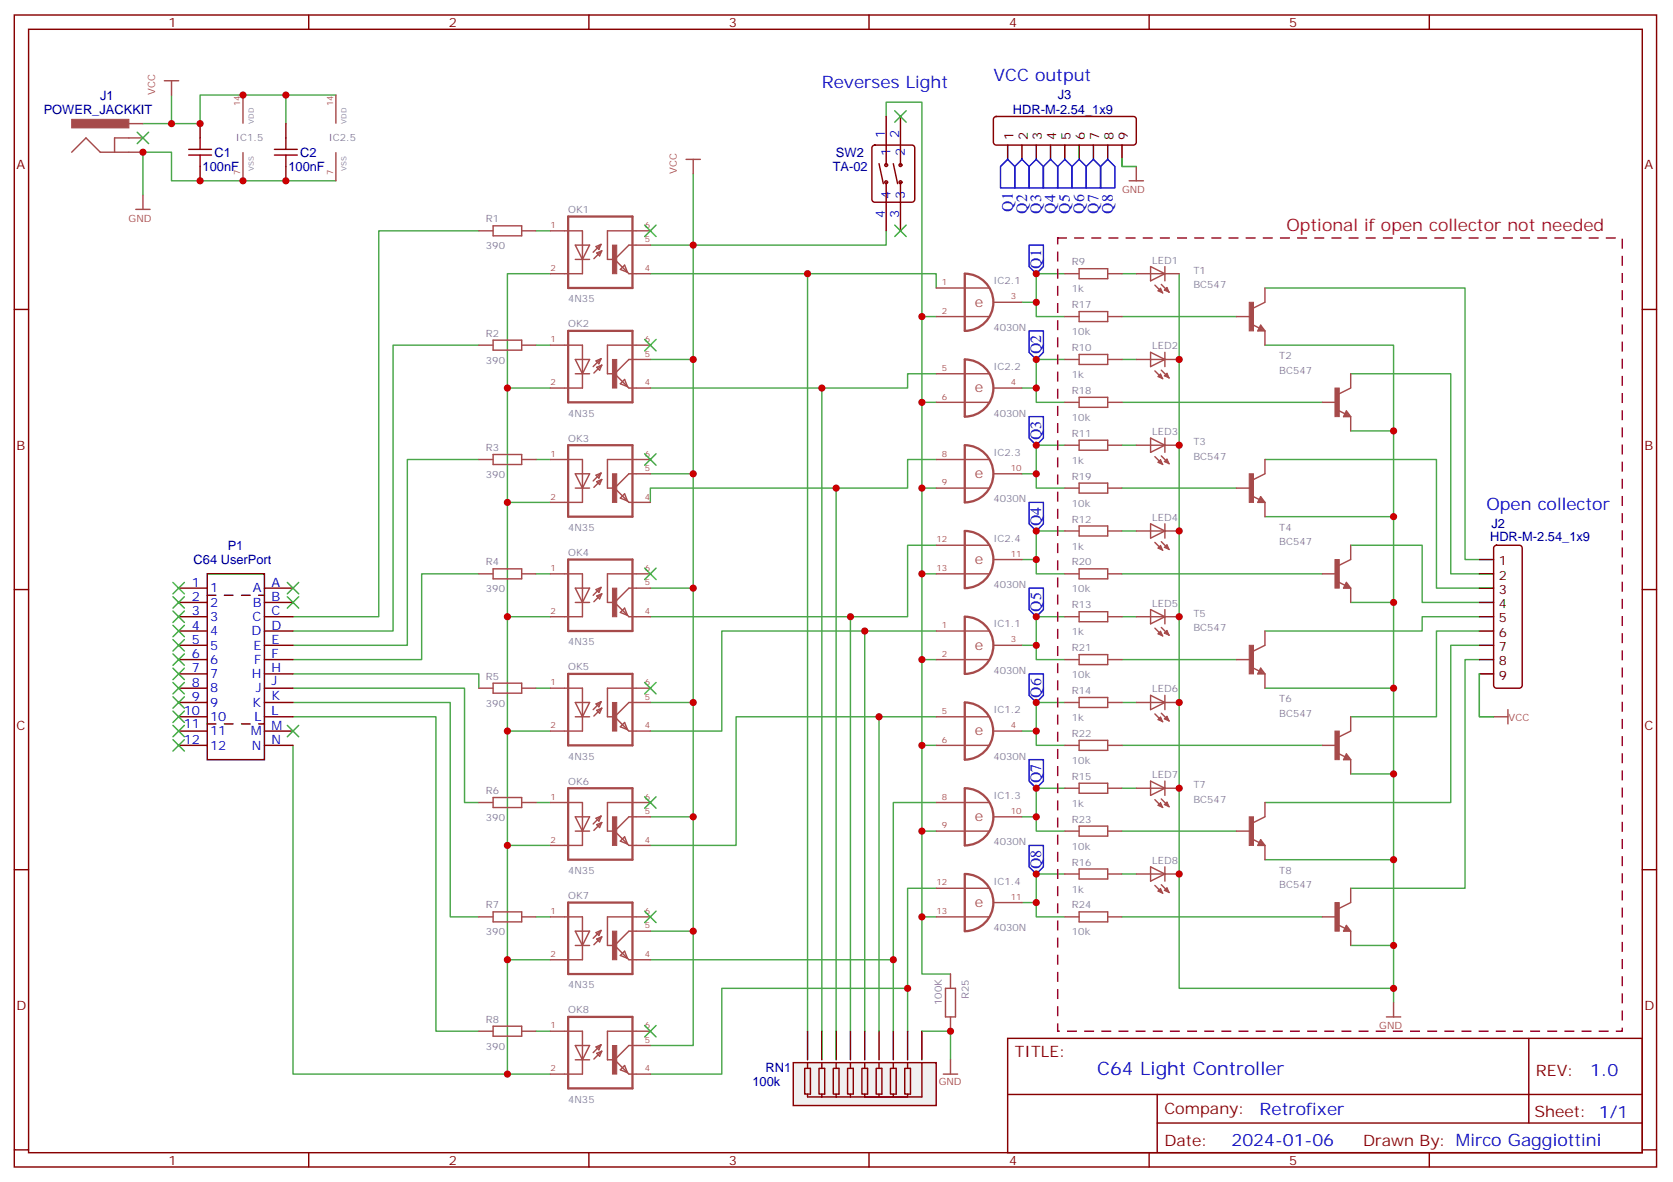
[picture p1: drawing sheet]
<svg xmlns="http://www.w3.org/2000/svg" width="413mm" height="292mm" viewBox="0 0 413 292" stroke-linecap="round" stroke-linejoin="round" font-family="sans-serif">
<g fill="none" stroke="#870000" stroke-width=".35">
<path d="M3.5 3.7h405.4v284.3h-405.4zM7.1 7.2h398.2v277.3h-398.2zM76.2 3.7v3.5M145.3 3.7v3.5M214.5 3.7v3.5M283.6 3.7v3.5M352.8 3.7v3.5M215.4 36l.5-.2h9.2a.71 .71 0 0 1 .7 .7v12.7a.76 .76 0 0 1-.7 .7h-9.2a.76 .76 0 0 1-.7-.7v-12.7zM218.7 28.8v11.9M222.2 28.8v11.9M217 40.4l1 4.9M218.7 45v12"/>
<path d="M220.5 40.4l1 4.9M222.2 45v12M3.5 76.4h3.6M405.3 76.4h3.6M3.5 145.5h3.6M44.1 145.2h7.1M44.1 148.7h7.1M44.1 152.2h7.1M44.1 155.8h7.1M44.1 159.3h7.1M65.3 145.2h7M65.3 148.7h7"/>
<path d="M65.3 152.2h7M65.3 155.8h7M65.3 159.3h7M405.3 145.5h3.6M44.1 162.8h7.1M44.1 166.3h7.1M44.1 169.9h7.1M44.1 173.4h7.1M44.1 176.9h7.1M65.3 162.8h7M65.3 166.3h7M65.3 169.9h7"/>
<path d="M65.3 173.4h7M65.3 176.9h7M44.1 180.4h7.1M44.1 184h7.1M65.3 180.4h7M65.3 184h7M3.5 214.7h3.6M405.3 214.7h3.6M248.7 256.3h156.6v28.2h-156.6zM377.3 256.3v20.9M248.7 270.1h156.5M285.6 277.2h119.6"/>
<path d="M285.6 270.1v14.2M3.5 283.8h3.6M76.2 284.5v3.5M145.3 284.5v3.5M214.5 284.5v3.5M283.6 284.5v3.5M352.8 284.5v3.5M405.3 283.8h3.6"/>
<circle cx="218.7" cy="40.7" r=".35"/>
<circle cx="218.7" cy="45" r=".35"/>
<circle cx="222.3" cy="40.7" r=".35"/>
<circle cx="222.3" cy="45" r=".35"/>
</g>
<g fill="none" stroke="#4aa64a" stroke-width=".35">
<path d="M42.3 23.5v7h-7M70.6 23.5v7M82.9 23.5h-33.5v7h-7.1M218.7 28.8v-3.6h8.8v52.9M82.9 44.6h-40.6v-7h-7v10.6M118.2 57h-24.7v95.2h-21.2M132.3 57h3.5M171.1 42.9v17.6h-10.6M218.7 57v3.5h-47.6v28.2h-10.6M135.8 67.6h-10.6v197.5h10.6M160.5 67.6h70.6v3.5M199.3 67.6v186.9"/>
<path d="M231.1 78.1h-3.6v21.2h3.6M255.8 74.6v3.5h7M262.8 67.6h-7v7h-3.6M276.9 78.1h28.3M276.9 67.6h3.6M291 67.6v176.3h53v-10.5h-10.6M312.2 71.1h49.4v67h3.5M118.2 85.2h-21.2v70.6h-24.7M125.2 95.8h10.6M132.3 85.2h3.5M171.1 88.7v28.2h-10.6M202.8 95.8v158.7"/>
<path d="M227.5 99.3v21.2h3.6M231.1 92.3h-7.1v3.5h-63.5M255.8 95.8v3.5h7M262.8 88.7h-7v7.1h-3.6M276.9 99.3h49.4M276.9 88.7h3.6M312.2 85.2h31.8v21.2M333.4 92.3h24.7v49.3h7M118.2 113.4h-17.7v45.9h-28.2M132.3 113.4h3.5M171.1 116.9v28.3h-10.6M231.1 113.4h-7.1v7.1h-63.5v3.5"/>
<path d="M255.8 116.9v3.6h7M262.8 109.9h-7v7h-3.6M276.9 109.9h3.6M312.2 113.4h42.3v31.8h10.6M333.4 106.4h10.6v42.3M125.2 124h10.6M206.4 120.5v134M227.5 120.5v21.1h3.6M231.1 134.6h-7.1v17.6h-63.5M255.8 138.1v3.5h7M262.8 131.1h-7v7h-3.6M276.9 120.5h28.3"/>
<path d="M276.9 131.1h3.6M312.2 127.5h31.8M333.4 134.6h17.6v14.1h14.1M118.2 141.6h-14.1v21.2h-31.8M125.2 152.2h10.6M132.3 141.6h3.5M171.1 145.2v28.2h-10.6M209.9 152.2v102.3M213.4 155.8v98.7M227.5 141.6v21.2h3.6M231.1 155.8h-52.9v24.6h-17.7M255.8 159.3v3.5h7"/>
<path d="M262.8 152.2h-7v7.1h-3.6M276.9 152.2h3.6M276.9 141.6h49.4M333.4 148.7h10.6v42.3M365.1 152.2h-14.1v3.6h-38.8M365.1 155.8h-10.6v21.1h-21.1M365.1 159.3h-7v38.8h-45.9M72.3 176.9h35.3v77.6h10.6M72.3 173.4h38.8v52.9h7.1M72.3 169.9h42.4v28.2h3.5M72.3 166.3h45.9v3.6M132.3 169.9h3.5"/>
<path d="M171.1 173.4v28.2h-10.6M217 176.9v77.6M227.5 162.8v21.2h3.6M231.1 176.9h-49.4v31.8h-21.2M262.8 173.4h-7v7h-3.6M276.9 162.8h28.3M276.9 173.4h3.6M312.2 169.9h31.8M365.1 162.8h-3.5v56.5h-28.2M72.3 184v81.1h52.9M125.2 180.4h10.6M132.3 198.1h3.5"/>
<path d="M227.5 184v21.1h3.6M231.1 198.1h-10.6v38.8h-60M255.8 180.4v3.6h7M262.8 194.6h-7v7h-3.6M276.9 184h49.4M276.9 194.6h3.6M333.4 191h10.6v42.4M125.2 208.7h10.6M171.1 201.6v28.2h-10.6M227.5 205.1v21.2h3.6M231.1 219.3h-7.1v24.6h-45.8v21.2h-17.7M255.8 201.6v3.5h7"/>
<path d="M262.8 215.7h-7v7.1h-3.6M276.9 205.1h28.3M276.9 215.7h3.6M312.2 212.2h31.8M125.2 236.9h10.6M132.3 226.3h3.5M171.1 229.8v28.3h-10.6M220.5 236.9v17.6M227.5 226.3v14.1h7.1M255.8 222.8v3.5h7M276.9 226.3h49.4M132.3 254.5h3.5"/>
<path d="M224 243.9v10.6M227.5 254.5h7.1v7.1M344 243.9v3.6"/>
</g>
<g fill="none" stroke="#a64a4a" stroke-width=".35">
<path d="M40.6 19.9h3.5M42.3 19.9v3.6M60 23.5v6.9M60 37.7v6.9M82.9 23.5v6.9M82.9 37.7v6.9M169.3 39.3h3.6M171.1 39.3v3.6M33.5 51.7h3.5M35.3 48.2v3.5M118.2 57h3.5M121.7 55.7h7.1v2.5h-7.1z"/>
<path d="M128.8 57h3.5M135.8 57h8v10.6h-8M160.5 57h-10.6v7h1.4M142 64h3.5M142 60.5h3.5l-1.7 3.5zM147.1 60.9l1.2-.6-.5 1.3zM147.3 62.4l1.2-.5-.5 1.2zM148.3 60.3l-1.9 2M148.5 61.9l-1.9 2M154.2 65.4l.7 1.8-1.8-.7zM160.5 60.5h-5.3l-3.5 3.5 3.5 3.6h5.3M231.1 78.1h6.9"/>
<path d="M231.1 71.1h6.9M238.1 78.1h6M238.1 71.1h6M245.3 74.6h6.9M262.8 78.1h3.5M262.8 67.6h3.5M266.3 66.3h7.1v2.5h-7.1zM266.3 76.9h7.1v2.5h-7.1zM273.5 78.1h3.4M273.5 67.6h3.4M280.5 67.6h10.5M284 65.8l3.5 1.8-3.5 1.7z"/>
<path d="M285 70.4l2 1.9M286.6 70.2l2 1.9M287.5 65.8v3.5M305.2 78.1h3.4M312.2 71.1v3.5M312.2 74.6l-2.8 1.4M118.2 85.2h3.5M121.7 84h7.1v2.4h-7.1zM128.8 85.2h3.5M135.8 85.2h8v10.6h-8M142 92.3h3.5M142 88.7h3.5l-1.7 3.6z"/>
<path d="M147.1 89.1l1.2-.6-.5 1.3zM147.3 90.7l1.2-.6-.5 1.3zM148.3 88.5l-1.9 2M148.5 90.1l-1.9 2M154.2 93.7l.7 1.7-1.8-.7zM160.5 85.2h-10.6v7.1h1.4M160.5 88.7h-5.3l-3.5 3.6 3.5 3.5h5.3M231.1 99.3h6.9M231.1 92.3h6.9M238.1 99.3h6M238.1 92.3h6M245.3 95.8h6.9"/>
<path d="M262.8 99.3h3.5M262.8 88.7h3.5M266.3 87.5h7.1v2.5h-7.1zM266.3 98.1h7.1v2.4h-7.1zM273.5 99.3h3.4M273.5 88.7h3.4M280.5 88.7h10.5M284 87l3.5 1.7-3.5 1.8zM285 91.5l2 2M286.6 91.4l2 1.9M287.5 87v3.5M309.1 80.1l1.7 .9"/>
<path d="M311.1 80.3l1.1 1.4h-1.8zM311.1 81l.2 .3h-.5l.3-.7 .8 .9h-1.1M312.2 81.7v3.5M326.3 99.3h3.5M333.4 92.3v3.4M333.4 95.8l-2.8 1.4M118.2 113.4h3.5M121.7 112.2h7.1v2.5h-7.1zM128.8 113.4h3.5M135.8 113.4h8v10.6h-8M142 116.9h3.5l-1.7 3.6zM147.1 117.3l1.2-.5-.5 1.2z"/>
<path d="M147.3 118.9l1.2-.5-.5 1.2zM148.3 116.8l-1.9 1.9M148.5 118.4l-1.9 1.9M160.5 113.4h-10.6v7.1h1.4M160.5 116.9h-5.3l-3.5 3.6 3.5 3.5h5.3M231.1 113.4h6.9M238.1 113.4h6M245.3 116.9h6.9M262.8 109.9h3.5M266.3 108.7h7.1v2.4h-7.1zM266.3 119.2h7.1v2.5h-7.1zM273.5 109.9h3.4"/>
<path d="M280.5 109.9h10.5M284 108.1l3.5 1.8-3.5 1.8zM285 112.7l2 2M286.6 112.5l2 2M287.5 108.1v3.6M312.2 113.4v3.5M312.2 116.9l-2.8 1.5M330.3 101.3l1.7 .8M332.3 101.4l1.1 1.4h-1.8zM332.3 102.1l.2 .4h-.5l.3-.7 .7 .9h-1M333.4 102.9v3.5M142 120.5h3.5"/>
<path d="M154.2 121.9l.7 1.7-1.8-.7zM231.1 120.5h6.9M231.1 134.6h6.9M238.1 120.5h6M238.1 134.6h6M245.3 138.1h6.9M262.8 120.5h3.5M262.8 131.1h3.5M266.3 129.8h7.1v2.5h-7.1zM273.5 120.5h3.4M273.5 131.1h3.4M280.5 131.1h10.5"/>
<path d="M284 129.3l3.5 1.8-3.5 1.7zM285 133.9l2 1.9M286.6 133.7l2 1.9M287.5 129.3v3.5M305.2 120.5h3.4M309.1 122.5l1.7 .8M311.1 122.6l1.1 1.4h-1.8zM311.1 123.3l.2 .3h-.5l.3-.7 .8 .9h-1.1M312.2 124.1v3.4M333.4 134.6v3.5M333.4 138.1l-2.8 1.4M118.2 141.6h3.5"/>
<path d="M121.7 140.4h7.1v2.5h-7.1zM128.8 141.6h3.5M135.8 141.6h8v10.6h-8M142 145.2h3.5l-1.7 3.5zM142 148.7h3.5M147.1 145.5l1.2-.5-.5 1.2zM147.3 147.1l1.2-.5-.5 1.2zM148.3 145l-1.9 1.9M148.5 146.6l-1.9 1.9M154.2 150.1l.7 1.8-1.8-.7zM160.5 141.6h-10.6v7.1h1.4M160.5 145.2h-5.3l-3.5 3.5 3.5 3.5h5.3"/>
<path d="M231.1 141.6h6.9M231.1 155.8h6.9M238.1 141.6h6M238.1 155.8h6M245.3 159.3h6.9M262.8 141.6h3.5M262.8 152.2h3.5M266.3 140.4h7.1v2.5h-7.1zM266.3 151h7.1v2.5h-7.1zM273.5 141.6h3.4M273.5 152.2h3.4M280.5 152.2h10.5"/>
<path d="M284 150.5l3.5 1.7-3.5 1.8zM285 155l2 2M286.6 154.9l2 1.9M287.5 150.5v3.5M312.2 155.8v3.4M312.2 159.3l-2.8 1.4M326.3 141.6h3.5M330.3 143.6l1.7 .9M332.3 143.8l1.1 1.4h-1.8zM332.3 144.5l.2 .3h-.5l.3-.7 .7 .9h-1M333.4 145.2v3.5M118.2 169.9h3.5"/>
<path d="M121.7 168.6h7.1v2.5h-7.1zM128.8 169.9h3.5M135.8 169.9h8v10.5h-8M142 176.9h3.5M142 173.4h3.5l-1.7 3.5zM147.1 173.7l1.2-.5-.5 1.2zM147.3 175.3l1.2-.5-.5 1.2zM148.3 173.2l-1.9 2M148.5 174.8l-1.9 1.9M154.2 178.3l.7 1.8-1.8-.7zM160.5 169.9h-10.6v7h1.4M160.5 173.4h-5.3l-3.5 3.5 3.5 3.5h5.3"/>
<path d="M231.1 162.8h6.9M231.1 176.9h6.9M238.1 162.8h6M238.1 176.9h6M262.8 162.8h3.5M262.8 173.4h3.5M266.3 161.6h7.1v2.4h-7.1zM266.3 172.2h7.1v2.4h-7.1zM273.5 162.8h3.4M273.5 173.4h3.4M280.5 173.4h10.5M284 171.6l3.5 1.8-3.5 1.8z"/>
<path d="M285 176.2l2 2M286.6 176l2 2M287.5 171.6v3.6M305.2 162.8h3.4M309.1 164.8l1.7 .8M311.1 164.9l1.1 1.4h-1.8zM311.1 165.6l.2 .4h-.5l.3-.7 .8 .9h-1.1M312.2 166.4v3.5M333.4 176.9v3.5M118.2 198.1h3.5M121.7 196.8h7.1v2.5h-7.1zM128.8 198.1h3.5"/>
<path d="M135.8 198.1h8v10.6h-8M160.5 198.1h-10.6v7h1.4M231.1 184h6.9M231.1 198.1h6.9M238.1 184h6M238.1 198.1h6M245.3 180.4h6.9M262.8 184h3.5M262.8 194.6h3.5M266.3 182.7h7.1v2.5h-7.1zM266.3 193.3h7.1v2.5h-7.1zM273.5 184h3.4"/>
<path d="M273.5 194.6h3.4M280.5 194.6h10.5M284 192.8l3.5 1.8-3.5 1.7zM285 197.4l2 1.9M286.6 197.2l2 1.9M287.5 192.8v3.5M312.2 198.1v3.5M326.3 184h3.5M330.3 186l1.7 .8M332.3 186.1l1.1 1.4h-1.8zM332.3 186.8l.2 .3h-.5l.3-.7 .7 .9h-1M333.4 187.6v3.4"/>
<path d="M333.4 180.4l-2.8 1.5M142 205.1h3.5M142 201.6h3.5l-1.7 3.5zM147.1 202l1.2-.6-.5 1.3zM147.3 203.6l1.2-.6-.5 1.3zM148.3 201.4l-1.9 2M148.5 203l-1.9 2M154.2 206.6l.7 1.7-1.8-.7zM160.5 201.6h-5.3l-3.5 3.5 3.5 3.6h5.3M231.1 205.1h6.9M231.1 219.3h6.9M238.1 205.1h6"/>
<path d="M238.1 219.3h6M245.3 201.6h6.9M262.8 205.1h3.5M262.8 215.7h3.5M266.3 203.9h7.1v2.5h-7.1zM266.3 214.5h7.1v2.5h-7.1zM273.5 205.1h3.4M273.5 215.7h3.4M280.5 215.7h10.5M284 214l3.5 1.7-3.5 1.8zM285 218.5l2 2M286.6 218.4l2 1.9"/>
<path d="M287.5 214v3.5M305.2 205.1h3.4M309.1 207.1l1.7 .9M311.1 207.3l1.1 1.4h-1.8zM311.1 208l.2 .3h-.5l.3-.7 .8 .9h-1.1M312.2 201.6l-2.8 1.4M312.2 208.7v3.5M333.4 219.3v3.5l-2.8 1.4M118.2 226.3h3.5M121.7 225.1h7.1v2.4h-7.1zM128.8 226.3h3.5M135.8 226.3h8v10.6h-8"/>
<path d="M142 229.8h3.5l-1.7 3.6zM142 233.4h3.5M147.1 230.2l1.2-.5-.5 1.2zM147.3 231.8l1.2-.6-.5 1.3zM148.3 229.7l-1.9 1.9M148.5 231.2l-1.9 2M154.2 234.8l.7 1.7-1.8-.7zM160.5 226.3h-10.6v7.1h1.4M160.5 229.8h-5.3l-3.5 3.6 3.5 3.5h5.3M231.1 226.3h6.9M238.1 226.3h6M245.3 222.8h6.9"/>
<path d="M262.8 226.3h3.5M266.3 225.1h7.1v2.4h-7.1zM273.5 226.3h3.4M326.3 226.3h3.5M330.3 228.3l1.7 .8M332.3 228.4l1.1 1.4h-1.8zM332.3 229.1l.2 .4h-.5l.3-.7 .7 .9h-1M333.4 229.9v3.5M118.2 254.5h3.5M121.7 253.3h7.1v2.5h-7.1zM128.8 254.5h3.5M135.8 254.5h8v10.6h-8"/>
<path d="M142 258.1h3.5l-1.7 3.5zM147.1 258.4l1.2-.5-.5 1.2zM147.3 260l1.2-.5-.5 1.2zM148.3 257.9l-1.9 1.9M148.5 259.5l-1.9 1.9M160.5 258.1h-5.3l-3.5 3.5 3.5 3.5h5.3M160.5 254.5h-10.6v7.1h1.4M233.4 243.9h2.4v7.1h-2.4zM234.6 240.4v3.5M234.6 251.1v3.4M342.2 251h3.5M344 247.5v3.5"/>
<path d="M142 261.6h3.5M154.2 263l.7 1.8-1.8-.7zM232.8 265.1h3.6M234.6 261.6v3.5"/>
</g>
<g fill="#a64a4a" stroke="#a64a4a" stroke-width=".25">
<path d="M329.5 222.8h1.1v7h-1.1z"/>
<path d="M308.3 201.6h1.1v7.1h-1.1z"/>
<path d="M329.5 180.4h1.1v7.1h-1.1z"/>
<path d="M308.3 159.3h1.1v7h-1.1z"/>
<path d="M329.5 138.1h1.1v7.1h-1.1z"/>
<path d="M308.3 116.9h1.1v7.1h-1.1z"/>
<path d="M329.5 95.8h1.1v7h-1.1z"/>
<path d="M308.3 74.6h1.1v7.1h-1.1z"/>
<path d="M151.2 258.1h1v7h-1z"/>
<path d="M151.2 229.8h1v7.1h-1z"/>
<path d="M151.2 201.6h1v7.1h-1z"/>
<path d="M151.2 173.4h1v7h-1z"/>
<path d="M151.2 145.2h1v7h-1z"/>
<path d="M151.2 116.9h1v7.1h-1z"/>
<path d="M151.2 88.7h1v7.1h-1z"/>
<path d="M151.2 60.5h1v7.1h-1z"/>
<path d="M286.5 219.3l.5 1.2-1.2-.5z"/>
<path d="M287.3 219.8l.7-.7 .6 1.2z"/>
<path d="M285.8 198.8l.7-.7 .5 1.2z"/>
<path d="M287.3 198.6l.7-.7 .6 1.2z"/>
<path d="M286.5 176.9l.5 1.3-1.2-.6z"/>
<path d="M287.3 177.4l.7-.7 .6 1.3z"/>
<path d="M286.5 155.8l.5 1.2-1.2-.5z"/>
<path d="M287.3 156.3l.7-.7 .6 1.2z"/>
<path d="M285.8 135.3l.7-.7 .5 1.2z"/>
<path d="M287.3 135.1l.7-.7 .6 1.2z"/>
<path d="M286.5 113.4l.5 1.3-1.2-.6z"/>
<path d="M287.3 113.9l.7-.7 .6 1.3z"/>
<path d="M286.5 92.3l.5 1.2-1.2-.5z"/>
<path d="M287.3 92.8l.7-.7 .6 1.2z"/>
<path d="M285.8 71.8l.7-.7 .5 1.2z"/>
<path d="M287.3 71.6l.7-.7 .6 1.2z"/>
</g>
<g fill="none" stroke="#a64a4a" stroke-width=".56">
<path d="M140.2 53.4h15.9v17.7h-15.9zM238.1 67.6a7.1 7.1 0 0 1 7.1 7 7.1 7.1 0 0 1-7.1 7.1zM140.2 81.7h15.9v17.6h-15.9zM238.1 88.7a7.1 7.1 0 0 1 7.1 7.1 7.1 7.1 0 0 1-7.1 7zM140.2 109.9h15.9v17.6h-15.9zM238.1 109.9a7.1 7.1 0 0 1 7.1 7 7.1 7.1 0 0 1-7.1 7.1zM140.2 138.1h15.9v17.7h-15.9zM238.1 131.1a7.1 7.1 0 0 1 7.1 7 7.1 7.1 0 0 1-7.1 7.1zM238.1 152.2a7.1 7.1 0 0 1 7.1 7.1 7.1 7.1 0 0 1-7.1 7zM140.2 166.3h15.9v17.7h-15.9zM238.1 173.4a7.1 7.1 0 0 1 7 7 7.1 7.1 0 0 1-7 7.1zM140.2 194.6h15.9v17.6h-15.9z"/>
<path d="M238.1 194.6a7.1 7.1 0 0 1 7.1 7 7.1 7.1 0 0 1-7.1 7.1zM238.1 215.7a7.1 7.1 0 0 1 7.1 7.1 7.1 7.1 0 0 1-7.1 7zM140.2 222.8h15.9v17.6h-15.9zM140.2 251h15.9v17.6h-15.9z"/>
</g>
<path d="M51.2 141.6h14.1v45.9h-14.1z" fill="none" stroke="#000" stroke-width=".35"/>
<path d="M51.2 146.9h14.1M51.2 178.7h14.1" fill="none" stroke="#000" stroke-width=".35" stroke-dasharray="2.1 2.1"/>
<g fill="none" stroke="#3c3" stroke-width=".35">
<path d="M220.8 27.3l2.9 2.9M223.7 27.3l-2.9 2.9M159.1 55.6l2.8 2.8M161.9 55.6l-2.8 2.8M220.8 55.6l2.9 2.8M223.7 55.6l-2.9 2.8M159.1 83.8l2.8 2.8M161.9 83.8l-2.8 2.8M159.1 112l2.8 2.8M161.9 112l-2.8 2.8M42.7 143.8l2.8 2.8M42.7 147.3l2.8 2.8"/>
<path d="M42.7 150.8l2.8 2.8M42.7 154.3l2.8 2.9M42.7 157.9l2.8 2.8M45.5 143.8l-2.8 2.8M45.5 147.3l-2.8 2.8M45.5 150.8l-2.8 2.8M45.5 154.3l-2.8 2.9M45.5 157.9l-2.8 2.8M70.9 147.3l2.8 2.8M70.9 143.8l2.8 2.8M73.7 143.8l-2.8 2.8M73.7 147.3l-2.8 2.8"/>
<path d="M159.1 140.2l2.8 2.9M161.9 140.2l-2.8 2.9M42.7 161.4l2.8 2.8M42.7 164.9l2.8 2.8M42.7 168.5l2.8 2.8M42.7 172l2.8 2.8M42.7 175.5l2.8 2.8M42.7 179l2.8 2.9M45.5 161.4l-2.8 2.8M45.5 164.9l-2.8 2.8M45.5 168.5l-2.8 2.8M45.5 172l-2.8 2.8"/>
<path d="M45.5 175.5l-2.8 2.8M45.5 179l-2.8 2.9M70.9 179l2.8 2.9M73.7 179l-2.8 2.9M159.1 168.5l2.8 2.8M161.9 168.5l-2.8 2.8M42.7 182.6l2.8 2.8M45.5 182.6l-2.8 2.8M159.1 196.7l2.8 2.8M161.9 196.7l-2.8 2.8M159.1 224.9l2.8 2.8M161.9 224.9l-2.8 2.8"/>
<path d="M159.1 253.1l2.8 2.8M161.9 253.1l-2.8 2.8"/>
</g>
<path d="M195.8 262.3h35.3v10.6h-35.3z" fill="#f0f0f0" stroke="#870000" stroke-width=".35"/>
<g fill="none" stroke="#000" stroke-width=".35">
<path d="M248.7 35.8v3.5M252.2 35.8v3.5M255.8 35.8v3.5M259.3 35.8v3.5M262.8 35.8v3.5M266.3 35.8v3.5M269.9 35.8v3.5M273.4 35.8v3.5M276.9 35.8v3.5M365.1 138.1h3.6M365.1 141.6h3.6M365.1 145.2h3.6"/>
<path d="M365.1 148.7h3.6M365.1 152.2h3.6M365.1 155.8h3.6M365.1 159.3h3.6M365.1 162.8h3.6M365.1 166.3h3.6M199.3 254.5v7.1M202.8 254.5v7.1M206.4 254.5v7.1M209.9 254.5v7.1M213.4 254.5v7.1M217 254.5v7.1"/>
<path d="M220.5 254.5v7.1M224 254.5v7.1M227.5 254.5v7.1"/>
</g>
<g fill="none" stroke="#870000" stroke-width=".35">
<path d="M49.4 30.5v3.5M70.6 30.5v3.5M245.4 29l.5-.2h33.9a.71 .71 0 0 1 .7 .7v5.6a.76 .76 0 0 1-.7 .7h-33.9a.76 .76 0 0 1-.7-.7v-5.6zM49.4 41.1v3.5M70.6 41.1v3.5M368.9 134.8l.5-.2h5.6a.71 .71 0 0 1 .7 .7v33.9a.76 .76 0 0 1-.7 .7h-5.6a.76 .76 0 0 1-.7-.7v-33.9zM198.6 263.7h1.4v6.4h-1.4zM199.3 262.3v1.4M202.1 263.7h1.5v6.4h-1.5zM202.8 262.3v1.4M202.8 270.1v.7M205.7 263.7h1.4v6.4h-1.4z"/>
<path d="M206.4 262.3v1.4M206.4 270.1v.7M209.2 263.7h1.4v6.4h-1.4zM209.9 262.3v1.4M209.9 270.1v.7M212.7 263.7h1.4v6.4h-1.4zM213.4 262.3v1.4M213.4 270.1v.7M216.3 263.7h1.4v6.4h-1.4zM217 262.3v1.4M217 270.1v.7M219.8 263.7h1.4v6.4h-1.4z"/>
<path d="M220.5 262.3v1.4M220.5 270.1v.7M223.3 263.7h1.4v6.4h-1.4zM224 262.3v1.4M224 270.1v.7M227.5 262.3v8.5h-28.2v-.7"/>
</g>
<path d="M46.6 38.3h5.6M46.6 36.9h5.6M49.4 34v2.9M49.4 38.3v2.8M67.7 38.3h5.7M67.7 36.9h5.7M70.6 34v2.9M70.6 38.3v2.8" fill="none" stroke="#a10000" stroke-width=".35"/>
<path d="M17.7 37.6l3.5-3.6 3.6 3.6h10.5M31.8 30.5h3.5M35.3 34h-7v3.6M278.7 44.6h3.5M280.5 41.1v3.5M368.7 176.9h3.5M372.2 175.2v3.5" fill="none" stroke="#a64a4a" stroke-width=".35"/>
<path d="M17.7 29.5h14.1v2.1h-14.1z" fill="#a64a4a" stroke="#a64a4a" stroke-width=".25"/>
<path d="M33.9 32.6l2.8 2.9M36.7 32.6l-2.8 2.9" fill="none" stroke="#3c3" stroke-width=".35"/>
<path d="M276.9 39.3v1.8h3.6M365.1 166.3v10.6h3.6" fill="none" stroke="#008700" stroke-width=".35"/>
<g fill="none" stroke="#00f" stroke-width=".35">
<path d="M248.7 39.3l1.8 1.8v5.3h-3.6v-5.3zM252.2 39.3l1.8 1.8v5.3h-3.5v-5.3zM255.8 39.3l1.7 1.8v5.3h-3.5v-5.3zM259.3 39.3l1.8 1.8v5.3h-3.6v-5.3zM262.8 39.3l1.8 1.8v5.3h-3.5v-5.3zM266.3 39.3l1.8 1.8v5.3h-3.5v-5.3zM269.9 39.3l1.7 1.8v5.3h-3.5v-5.3zM271.6 41.1l1.8-1.8 1.8 1.8v5.3h-3.6zM254 60.5h3.5v5.3l-1.7 1.8-1.8-1.8zM254 81.7h3.5v5.3l-1.7 1.7-1.8-1.7zM254 102.8h3.5v5.3l-1.7 1.8-1.8-1.8zM254 124h3.5v5.3l-1.7 1.8-1.8-1.8z"/>
<path d="M254 145.2h3.5v5.3l-1.7 1.7-1.8-1.7zM254 166.3h3.5v5.3l-1.7 1.8-1.8-1.8zM254 187.5h3.5v5.3l-1.7 1.8-1.8-1.8zM254 208.7h3.5v5.3l-1.7 1.7-1.8-1.7z"/>
</g>
<path d="M261.1 58.7h139.3v195.8h-139.3z" fill="none" stroke="#903" stroke-width=".35" stroke-dasharray="2.1 2.1"/>
<g fill="#c00">
<circle cx="125.2" cy="265.1" r=".88"/>
<circle cx="125.2" cy="236.9" r=".88"/>
<circle cx="125.2" cy="208.7" r=".88"/>
<circle cx="125.2" cy="180.4" r=".88"/>
<circle cx="125.2" cy="152.2" r=".88"/>
<circle cx="125.2" cy="124" r=".88"/>
<circle cx="125.2" cy="95.8" r=".88"/>
<circle cx="255.8" cy="222.8" r=".88"/>
<circle cx="255.8" cy="201.6" r=".88"/>
<circle cx="255.8" cy="180.4" r=".88"/>
<circle cx="255.8" cy="159.3" r=".88"/>
<circle cx="255.8" cy="138.1" r=".88"/>
<circle cx="255.8" cy="116.9" r=".88"/>
<circle cx="255.8" cy="95.8" r=".88"/>
<circle cx="255.8" cy="74.6" r=".88"/>
<circle cx="227.5" cy="226.3" r=".88"/>
<circle cx="227.5" cy="205.1" r=".88"/>
<circle cx="227.5" cy="184" r=".88"/>
<circle cx="227.5" cy="162.8" r=".88"/>
<circle cx="227.5" cy="141.6" r=".88"/>
<circle cx="227.5" cy="120.5" r=".88"/>
<circle cx="227.5" cy="99.3" r=".88"/>
<circle cx="227.5" cy="78.1" r=".88"/>
<circle cx="220.5" cy="236.9" r=".88"/>
<circle cx="224" cy="243.9" r=".88"/>
<circle cx="217" cy="176.9" r=".88"/>
<circle cx="213.4" cy="155.8" r=".88"/>
<circle cx="209.9" cy="152.2" r=".88"/>
<circle cx="206.4" cy="120.5" r=".88"/>
<circle cx="202.8" cy="95.8" r=".88"/>
<circle cx="199.3" cy="67.6" r=".88"/>
<circle cx="70.6" cy="23.5" r=".88"/>
<circle cx="60" cy="23.5" r=".88"/>
<circle cx="42.3" cy="30.5" r=".88"/>
<circle cx="171.1" cy="229.8" r=".88"/>
<circle cx="171.1" cy="201.6" r=".88"/>
<circle cx="171.1" cy="173.4" r=".88"/>
<circle cx="171.1" cy="145.2" r=".88"/>
<circle cx="171.1" cy="116.9" r=".88"/>
<circle cx="171.1" cy="88.7" r=".88"/>
<circle cx="171.1" cy="60.5" r=".88"/>
<circle cx="60" cy="44.6" r=".88"/>
<circle cx="344" cy="127.5" r=".88"/>
<circle cx="344" cy="106.4" r=".88"/>
<circle cx="344" cy="169.9" r=".88"/>
<circle cx="344" cy="148.7" r=".88"/>
<circle cx="344" cy="191" r=".88"/>
<circle cx="344" cy="212.2" r=".88"/>
<circle cx="344" cy="233.4" r=".88"/>
<circle cx="344" cy="243.9" r=".88"/>
<circle cx="291" cy="215.7" r=".88"/>
<circle cx="291" cy="194.6" r=".88"/>
<circle cx="291" cy="173.4" r=".88"/>
<circle cx="291" cy="152.2" r=".88"/>
<circle cx="291" cy="131.1" r=".88"/>
<circle cx="291" cy="109.9" r=".88"/>
<circle cx="291" cy="88.7" r=".88"/>
<circle cx="234.6" cy="254.5" r=".88"/>
<circle cx="49.4" cy="44.6" r=".88"/>
<circle cx="49.4" cy="30.5" r=".88"/>
<circle cx="70.6" cy="44.6" r=".88"/>
<circle cx="35.3" cy="37.6" r=".88"/>
<circle cx="255.8" cy="67.6" r=".88"/>
<circle cx="255.8" cy="88.7" r=".88"/>
<circle cx="255.8" cy="109.9" r=".88"/>
<circle cx="255.8" cy="131.1" r=".88"/>
<circle cx="255.8" cy="152.2" r=".88"/>
<circle cx="255.8" cy="173.4" r=".88"/>
<circle cx="255.8" cy="194.6" r=".88"/>
<circle cx="255.8" cy="215.7" r=".88"/>
</g>
<text font-size="4.6" fill="#00f" x="270.8" y="265.3">C64 Light Controller</text>
<g font-size="4.2" fill="#00f">
<text x="202.8" y="21.7">Reverses Light</text>
<text x="245.2" y="19.9">VCC output</text>
<text x="366.9" y="125.8">Open collector</text>
<text x="392.5" y="265.6">1.0</text>
<text x="310.9" y="275.1">Retrofixer</text>
<text x="304" y="282.9">2024-01-06</text>
</g>
<text font-size="4.2" fill="#903" x="317.5" y="57">Optional if open collector not needed</text>
<g font-size="3.9" fill="#00f">
<text x="250" y="52.2" transform="rotate(-90 250 52.2)">Q1</text>
<text x="253.5" y="52.8" transform="rotate(-90 253.5 52.8)">Q2</text>
<text x="257" y="52.8" transform="rotate(-90 257 52.8)">Q3</text>
<text x="260.5" y="52.8" transform="rotate(-90 260.5 52.8)">Q4</text>
<text x="264.1" y="52.8" transform="rotate(-90 264.1 52.8)">Q5</text>
<text x="267.6" y="52.8" transform="rotate(-90 267.6 52.8)">Q6</text>
<text x="271.1" y="52.8" transform="rotate(-90 271.1 52.8)">Q7</text>
<text x="274.7" y="52.8" transform="rotate(-90 274.7 52.8)">Q8</text>
<text x="257" y="66.3" transform="rotate(-90 257 66.3)">Q1</text>
<text x="257" y="87.5" transform="rotate(-90 257 87.5)">Q2</text>
<text x="257" y="108.7" transform="rotate(-90 257 108.7)">Q3</text>
<text x="257" y="129.8" transform="rotate(-90 257 129.8)">Q4</text>
<text x="257" y="151" transform="rotate(-90 257 151)">Q5</text>
<text x="257" y="172.2" transform="rotate(-90 257 172.2)">Q6</text>
<text x="257" y="193.3" transform="rotate(-90 257 193.3)">Q7</text>
<text x="257" y="214.5" transform="rotate(-90 257 214.5)">Q8</text>
</g>
<g font-size="3.9" fill="#800">
<text x="250.5" y="260.9">TITLE:</text>
<text x="379.1" y="265.6">REV:</text>
<text x="287.4" y="275.1">Company:</text>
<text x="378.7" y="275.7">Sheet: 1/1</text>
<text x="287.4" y="282.8">Date:</text>
<text x="336.4" y="282.8">Drawn By: Mirco Gaggiottini</text>
</g>
<g font-size="3.5" fill="#a54b4b">
<text x="240.6" y="75.7">e</text>
<text x="240.6" y="96.8">e</text>
<text x="240.6" y="118">e</text>
<text x="240.6" y="139.2">e</text>
<text x="240.6" y="160.3">e</text>
<text x="240.6" y="181.5">e</text>
<text x="240.6" y="202.7">e</text>
<text x="240.6" y="223.8">e</text>
</g>
<g font-size="3.2" fill="#800">
<text x="41.6" y="6.7">1</text>
<text x="110.8" y="6.7">2</text>
<text x="179.9" y="6.7">3</text>
<text x="249.1" y="6.7">4</text>
<text x="318.2" y="6.7">5</text>
<text x="4.1" y="41.8">A</text>
<text x="405.9" y="41.8">A</text>
<text x="4.1" y="110.9">B</text>
<text x="405.9" y="110.9">B</text>
<text x="4.1" y="180.1">C</text>
<text x="405.9" y="180.1">C</text>
<text x="4.1" y="249.2">D</text>
<text x="405.9" y="249.2">D</text>
<text x="41.6" y="287.5">1</text>
<text x="110.8" y="287.5">2</text>
<text x="179.9" y="287.5">3</text>
<text x="249.1" y="287.5">4</text>
<text x="318.2" y="287.5">5</text>
</g>
<g font-size="3.2" fill="#000080">
<text x="10.8" y="28.2">POWER_JACKKIT</text>
<text x="24.7" y="24.6">J1</text>
<text x="250" y="28.1">HDR-M-2.54_1x9</text>
<text x="261.1" y="24.5">J3</text>
<text x="52.9" y="38.7">C1</text>
<text x="74.1" y="38.7">C2</text>
<text x="206.3" y="38.7">SW2</text>
<text x="50" y="42.3">100nF</text>
<text x="71.2" y="42.3">100nF</text>
<text x="205.5" y="42.3">TA-02</text>
<text x="368.1" y="130.4">J2</text>
<text x="56.2" y="135.8">P1</text>
<text x="367.8" y="133.5">HDR-M-2.54_1x9</text>
<text x="47.8" y="139.3">C64 UserPort</text>
<text x="185.7" y="268.1">100k</text>
<text x="189" y="264.5">RN1</text>
</g>
<g font-size="3.2" fill="#00f">
<text x="218.4" y="34" transform="rotate(-90 218.4 34)">1</text>
<text x="221.9" y="34" transform="rotate(-90 221.9 34)">2</text>
<text x="219.8" y="38.5" transform="rotate(-90 219.8 38.5)">1</text>
<text x="223.3" y="38.5" transform="rotate(-90 223.3 38.5)">2</text>
<text x="218.4" y="53.7" transform="rotate(-90 218.4 53.7)">4</text>
<text x="219.8" y="49.2" transform="rotate(-90 219.8 49.2)">4</text>
<text x="221.9" y="53.7" transform="rotate(-90 221.9 53.7)">3</text>
<text x="223.3" y="49.2" transform="rotate(-90 223.3 49.2)">3</text>
<text x="47.4" y="144.8">1</text>
<text x="47.4" y="148.3">2</text>
<text x="51.9" y="146.2">1</text>
<text x="51.9" y="149.8">2</text>
<text x="62.4" y="149.8">B</text>
<text x="62.4" y="146.2">A</text>
<text x="67" y="148.3">B</text>
<text x="67" y="144.8">A</text>
<text x="47.4" y="151.9">3</text>
<text x="47.4" y="155.4">4</text>
<text x="51.9" y="153.3">3</text>
<text x="62.3" y="153.3">C</text>
<text x="67" y="155.4">D</text>
<text x="67" y="151.9">C</text>
<text x="47.4" y="158.9">5</text>
<text x="51.9" y="156.8">4</text>
<text x="51.9" y="160.3">5</text>
<text x="62.1" y="156.8">D</text>
<text x="62.6" y="160.3">E</text>
<text x="67" y="158.9">E</text>
<text x="47.4" y="162.5">6</text>
<text x="47.4" y="166">7</text>
<text x="51.9" y="163.9">6</text>
<text x="51.9" y="167.4">7</text>
<text x="62.2" y="167.4">H</text>
<text x="62.7" y="163.9">F</text>
<text x="67" y="166">H</text>
<text x="67" y="162.5">F</text>
<text x="47.4" y="169.5">8</text>
<text x="47.4" y="173">9</text>
<text x="51.9" y="170.9">8</text>
<text x="63.1" y="170.9">J</text>
<text x="67" y="172.7">K</text>
<text x="67" y="169.2">J</text>
<text x="45.4" y="176.6">10</text>
<text x="45.4" y="179.7">11</text>
<text x="51.9" y="174.4">9</text>
<text x="51.9" y="178">10</text>
<text x="62.4" y="174.4">K</text>
<text x="62.8" y="178">L</text>
<text x="67" y="176.6">L</text>
<text x="45.4" y="183.6">12</text>
<text x="51.9" y="181.5">11</text>
<text x="51.9" y="185">12</text>
<text x="61.9" y="181.5">M</text>
<text x="62.2" y="185">N</text>
<text x="67" y="183.6">N</text>
<text x="67" y="180.1">M</text>
</g>
<g font-size="3.2">
<text x="250.1" y="34.5" transform="rotate(-90 250.1 34.5)">1</text>
<text x="253.6" y="34.5" transform="rotate(-90 253.6 34.5)">2</text>
<text x="257.2" y="34.5" transform="rotate(-90 257.2 34.5)">3</text>
<text x="260.7" y="34.5" transform="rotate(-90 260.7 34.5)">4</text>
<text x="264.2" y="34.5" transform="rotate(-90 264.2 34.5)">5</text>
<text x="267.8" y="34.5" transform="rotate(-90 267.8 34.5)">6</text>
<text x="271.3" y="34.5" transform="rotate(-90 271.3 34.5)">7</text>
<text x="274.8" y="34.5" transform="rotate(-90 274.8 34.5)">8</text>
<text x="278.3" y="34.5" transform="rotate(-90 278.3 34.5)">9</text>
<text x="370" y="139.5">1</text>
<text x="370" y="143.1">2</text>
<text x="370" y="146.6">3</text>
<text x="370" y="150.1">4</text>
<text x="370" y="153.6">5</text>
<text x="370" y="157.2">6</text>
<text x="370" y="160.7">7</text>
<text x="370" y="164.2">8</text>
<text x="370" y="167.7">9</text>
</g>
<g font-size="2.5" fill="#a54b4b">
<text x="38.3" y="23.5" transform="rotate(-90 38.3 23.5)">VCC</text>
<text x="167.1" y="42.9" transform="rotate(-90 167.1 42.9)">VCC</text>
<text x="276.9" y="47.7">GND</text>
<text x="31.7" y="54.7">GND</text>
<text x="372.4" y="177.9">VCC</text>
<text x="340.4" y="254">GND</text>
<text x="231.7" y="267.9">GND</text>
</g>
<g font-size="2.5" fill="#838383">
<text x="58.2" y="34.9">IC1.5</text>
<text x="81.1" y="34.9">IC2.5</text>
<text x="140.2" y="52.6">OK1</text>
<text x="119.9" y="54.9">R1</text>
<text x="119.9" y="61.6">390</text>
<text x="264.6" y="65.5">R9</text>
<text x="284.4" y="65.1">LED1</text>
<text x="245.2" y="70.2">IC2.1</text>
<text x="294.6" y="71.1">BC547</text>
<text x="294.6" y="67.6">T1</text>
<text x="140.2" y="74.6">4N35</text>
<text x="264.6" y="76.1">R17</text>
<text x="264.6" y="72.1">1k</text>
<text x="119.9" y="83.1">R2</text>
<text x="140.2" y="80.8">OK2</text>
<text x="245.2" y="81.7">4030N</text>
<text x="264.6" y="82.7">10k</text>
<text x="119.9" y="89.8">390</text>
<text x="264.6" y="86.6">R10</text>
<text x="284.4" y="86.3">LED2</text>
<text x="315.7" y="88.7">T2</text>
<text x="245.2" y="91.4">IC2.2</text>
<text x="264.6" y="93.3">1k</text>
<text x="315.7" y="92.3">BC547</text>
<text x="264.6" y="97.2">R18</text>
<text x="140.2" y="102.8">4N35</text>
<text x="245.2" y="102.8">4030N</text>
<text x="264.6" y="103.9">10k</text>
<text x="264.6" y="107.8">R11</text>
<text x="284.4" y="107.4">LED3</text>
<text x="119.9" y="111.3">R3</text>
<text x="140.2" y="109">OK3</text>
<text x="245.2" y="112.5">IC2.3</text>
<text x="294.6" y="113.4">BC547</text>
<text x="294.6" y="109.9">T3</text>
<text x="119.9" y="118">390</text>
<text x="264.6" y="118.4">R19</text>
<text x="264.6" y="114.5">1k</text>
<text x="245.2" y="124">4030N</text>
<text x="264.6" y="125.1">10k</text>
<text x="140.2" y="131.1">4N35</text>
<text x="264.6" y="129">R12</text>
<text x="284.4" y="128.6">LED4</text>
<text x="315.7" y="131.1">T4</text>
<text x="140.2" y="137.2">OK4</text>
<text x="245.2" y="133.7">IC2.4</text>
<text x="264.6" y="135.6">1k</text>
<text x="315.7" y="134.6">BC547</text>
<text x="119.9" y="139.6">R4</text>
<text x="264.6" y="139.6">R20</text>
<text x="119.9" y="146.2">390</text>
<text x="245.2" y="145.2">4030N</text>
<text x="264.6" y="146.2">10k</text>
<text x="284.4" y="149.8">LED5</text>
<text x="245.2" y="154.9">IC1.1</text>
<text x="264.6" y="150.1">R13</text>
<text x="294.6" y="155.8">BC547</text>
<text x="294.6" y="152.2">T5</text>
<text x="140.2" y="159.3">4N35</text>
<text x="264.6" y="160.7">R21</text>
<text x="264.6" y="156.8">1k</text>
<text x="119.9" y="167.8">R5</text>
<text x="140.2" y="165.5">OK5</text>
<text x="245.2" y="166.3">4030N</text>
<text x="264.6" y="167.4">10k</text>
<text x="264.6" y="171.3">R14</text>
<text x="284.4" y="170.9">LED6</text>
<text x="315.7" y="173.4">T6</text>
<text x="119.9" y="174.4">390</text>
<text x="245.2" y="176">IC1.2</text>
<text x="264.6" y="178">1k</text>
<text x="315.7" y="176.9">BC547</text>
<text x="264.6" y="181.9">R22</text>
<text x="140.2" y="187.5">4N35</text>
<text x="245.2" y="187.5">4030N</text>
<text x="264.6" y="188.6">10k</text>
<text x="119.9" y="196">R6</text>
<text x="140.2" y="193.7">OK6</text>
<text x="245.2" y="197.2">IC1.3</text>
<text x="264.6" y="192.5">R15</text>
<text x="284.4" y="192.1">LED7</text>
<text x="294.6" y="194.6">T7</text>
<text x="119.9" y="202.7">390</text>
<text x="264.6" y="203.1">R23</text>
<text x="264.6" y="199.1">1k</text>
<text x="294.6" y="198.1">BC547</text>
<text x="245.2" y="208.7">4030N</text>
<text x="264.6" y="209.7">10k</text>
<text x="140.2" y="215.7">4N35</text>
<text x="264.6" y="213.6">R16</text>
<text x="284.4" y="213.3">LED8</text>
<text x="315.7" y="215.7">T8</text>
<text x="140.2" y="221.9">OK7</text>
<text x="245.2" y="218.4">IC1.4</text>
<text x="264.6" y="220.3">1k</text>
<text x="315.7" y="219.3">BC547</text>
<text x="119.9" y="224.2">R7</text>
<text x="264.6" y="224.2">R24</text>
<text x="119.9" y="230.9">390</text>
<text x="245.2" y="229.8">4030N</text>
<text x="264.6" y="230.9">10k</text>
<text x="140.2" y="243.9">4N35</text>
<text x="140.2" y="250.1">OK8</text>
<text x="232.5" y="248.1" transform="rotate(-90 232.5 248.1)">100K</text>
<text x="239.1" y="246.6" transform="rotate(-90 239.1 246.6)">R25</text>
<text x="119.9" y="252.4">R8</text>
<text x="119.9" y="259.1">390</text>
<text x="140.2" y="272.2">4N35</text>
</g>
<g font-size="2.1" fill="#a54b4b">
<text x="59.3" y="26.2" transform="rotate(-90 59.3 26.2)">14</text>
<text x="82.2" y="26.2" transform="rotate(-90 82.2 26.2)">14</text>
<text x="59.3" y="43.2" transform="rotate(-90 59.3 43.2)">7</text>
<text x="82.2" y="43.2" transform="rotate(-90 82.2 43.2)">7</text>
<text x="135.9" y="56.3">1</text>
<text x="159.1" y="56.3">6</text>
<text x="159.1" y="59.8">5</text>
<text x="135.9" y="66.9">2</text>
<text x="159.1" y="66.9">4</text>
<text x="232.5" y="70.4">1</text>
<text x="232.5" y="77.4">2</text>
<text x="249.5" y="73.9">3</text>
<text x="135.9" y="84.5">1</text>
<text x="159.1" y="84.5">6</text>
<text x="159.1" y="88">5</text>
<text x="135.9" y="95.1">2</text>
<text x="159.1" y="95.1">4</text>
<text x="232.5" y="91.6">5</text>
<text x="249.5" y="95.1">4</text>
<text x="232.5" y="98.6">6</text>
<text x="135.9" y="112.7">1</text>
<text x="159.1" y="112.7">6</text>
<text x="232.5" y="112.7">8</text>
<text x="159.1" y="116.3">5</text>
<text x="232.5" y="119.8">9</text>
<text x="249.5" y="116.3">10</text>
<text x="135.9" y="123.3">2</text>
<text x="159.1" y="123.3">4</text>
<text x="231.2" y="133.9">12</text>
<text x="249.5" y="137.4">11</text>
<text x="135.9" y="140.9">1</text>
<text x="159.1" y="140.9">6</text>
<text x="231.2" y="140.9">13</text>
<text x="159.1" y="144.5">5</text>
<text x="135.9" y="151.5">2</text>
<text x="159.1" y="151.5">4</text>
<text x="232.5" y="155.1">1</text>
<text x="249.5" y="158.6">3</text>
<text x="232.5" y="162.1">2</text>
<text x="135.9" y="169.2">1</text>
<text x="159.1" y="169.2">6</text>
<text x="159.1" y="172.7">5</text>
<text x="135.9" y="179.8">2</text>
<text x="159.1" y="179.8">4</text>
<text x="232.5" y="176.2">5</text>
<text x="249.5" y="179.8">4</text>
<text x="232.5" y="183.3">6</text>
<text x="135.9" y="197.4">1</text>
<text x="159.1" y="197.4">6</text>
<text x="232.5" y="197.4">8</text>
<text x="159.1" y="200.9">5</text>
<text x="249.5" y="200.9">10</text>
<text x="135.9" y="208">2</text>
<text x="159.1" y="208">4</text>
<text x="232.5" y="204.4">9</text>
<text x="231.2" y="218.6">12</text>
<text x="135.9" y="225.6">1</text>
<text x="159.1" y="225.6">6</text>
<text x="231.2" y="225.6">13</text>
<text x="249.5" y="222.1">11</text>
<text x="159.1" y="229.1">5</text>
<text x="135.9" y="236.2">2</text>
<text x="159.1" y="236.2">4</text>
<text x="135.9" y="253.8">1</text>
<text x="159.1" y="253.8">6</text>
<text x="159.1" y="257.4">5</text>
<text x="135.9" y="264.4">2</text>
<text x="159.1" y="264.4">4</text>
</g>
<g font-size="1.8" fill="#838383">
<text x="62.6" y="30.5" transform="rotate(-90 62.6 30.5)">VDD</text>
<text x="85.5" y="30.5" transform="rotate(-90 85.5 30.5)">VDD</text>
<text x="62.6" y="42.2" transform="rotate(-90 62.6 42.2)">VSS</text>
<text x="85.5" y="42.2" transform="rotate(-90 85.5 42.2)">VSS</text>
</g>
</svg>
